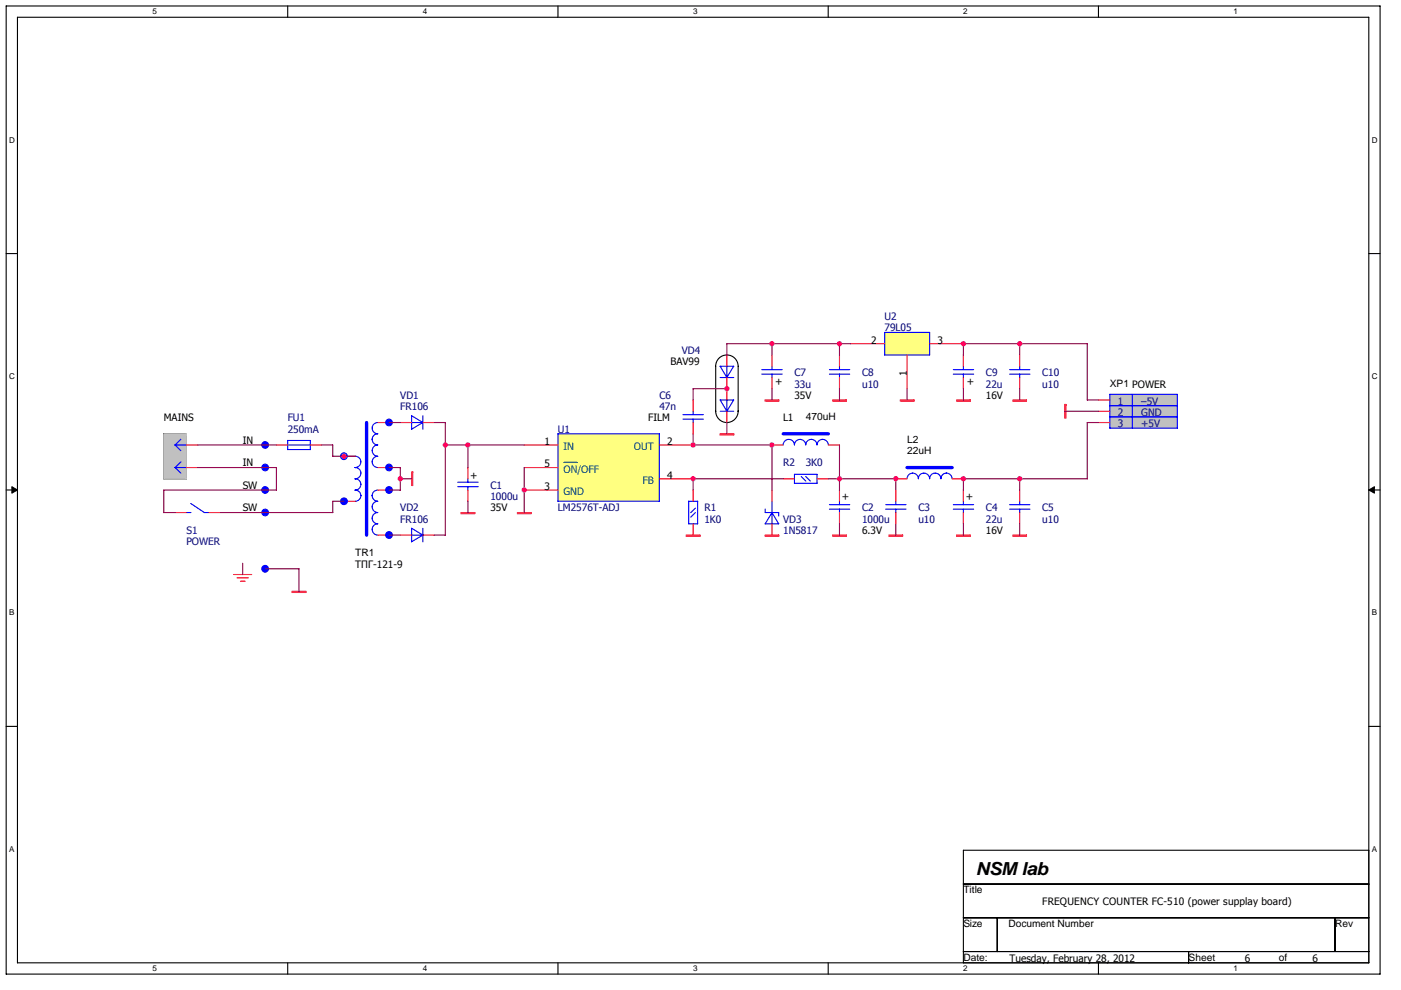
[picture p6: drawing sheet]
<svg xmlns="http://www.w3.org/2000/svg" width="297mm" height="210mm" viewBox="0 0 297 210" stroke-linecap="round" stroke-linejoin="round" font-family="sans-serif">
<path d="M1.3 1.3h291.3v205.3h-291.3zM3.7 3.7h286.5v200.5h-286.5z" fill="none" stroke="#000" stroke-width=".23"/>
<g fill="#fff">
<path d="M32.3 1.5h1v1.9h-1z"/>
<path d="M32.3 204.5h1v1.9h-1z"/>
</g>
<path d="M61 1.3v2.4M61 204.2v2.4" fill="none" stroke="#000" stroke-width=".23"/>
<g fill="#fff">
<path d="M89.6 1.5h1v1.9h-1z"/>
<path d="M89.6 204.5h1v1.9h-1z"/>
</g>
<path d="M118.3 1.3v2.4M118.3 204.2v2.4" fill="none" stroke="#000" stroke-width=".23"/>
<g fill="#fff">
<path d="M146.9 1.5h1v1.9h-1z"/>
<path d="M146.9 204.5h1v1.9h-1z"/>
</g>
<path d="M175.6 1.3v2.4M175.6 204.2v2.4" fill="none" stroke="#000" stroke-width=".23"/>
<g fill="#fff">
<path d="M204.2 1.5h1v1.9h-1z"/>
<path d="M204.2 204.5h1v1.9h-1z"/>
</g>
<path d="M232.9 1.3v2.4M232.9 204.2v2.4" fill="none" stroke="#000" stroke-width=".23"/>
<g fill="#fff">
<path d="M261.5 1.5h1v1.9h-1z"/>
<path d="M261.5 204.5h1v1.9h-1z"/>
<path d="M1.9 28.7h1.3v1.9h-1.3z"/>
<path d="M290.8 28.7h1.3v1.9h-1.3z"/>
<path d="M1.9 78.8h1.3v1.9h-1.3z"/>
<path d="M290.8 78.8h1.3v1.9h-1.3z"/>
</g>
<path d="M1.3 53.8h2.4M290.2 53.8h2.4" fill="none" stroke="#000" stroke-width=".23"/>
<g fill="#fff">
<path d="M1.9 129h1.1v1.9h-1.1z"/>
<path d="M290.8 129h1.1v1.9h-1.1z"/>
</g>
<path d="M1.3 103.9h2.4M290.2 103.9h2.4" fill="none" stroke="#000" stroke-width=".23"/>
<path d="M2.5 103.2l1.2 .7-1.2 .7zM290.2 103.9l1.2-.7v1.4z" fill="#000" stroke="#000" stroke-width=".21"/>
<g fill="#fff">
<path d="M1.9 179.1h1.1v1.9h-1.1z"/>
<path d="M290.8 179.1h1.1v1.9h-1.1z"/>
</g>
<g fill="none" stroke="#000" stroke-width=".23">
<path d="M151.7 77.7a2.38 2.38 0 0 1 2.4-2.4 2.38 2.38 0 0 1 2.4 2.4M151.7 77.7v9.5M156.5 77.7v9.5M34.7 92h4.8v9.6h-4.8zM151.7 87.2a2.38 2.38 0 0 0 2.4 2.4 2.38 2.38 0 0 0 2.4-2.4M1.3 154.1h2.4M290.2 154.1h2.4M204.3 180.3h85.9v23.9h-85.9zM204.3 187.5h85.9M204.3 194.7h85.9M211.4 194.7v7.1M283.1 194.7v7.1"/>
<path d="M204.3 201.8h85.9M252 201.8v2.4"/>
</g>
<g fill="#c0c0c0" stroke="#c0c0c0" stroke-width=".23">
<path d="M235.3 83.7v7.1h14.3v-7.1z" fill-rule="evenodd"/>
<path d="M34.7 92v9.6h4.8v-9.6z" fill-rule="evenodd"/>
</g>
<g fill="#ffff80" stroke="#ffff80" stroke-width=".23">
<path d="M118.3 92v14.3h21.5v-14.3z" fill-rule="evenodd"/>
<path d="M187.6 70.5v4.8h9.5v-4.8z" fill-rule="evenodd"/>
</g>
<g fill="#f00" stroke="#f00" stroke-width=".23">
<path d="M202.8 113.5v.2h2.9v-.2z" fill-rule="evenodd"/>
<path d="M109.7 108.7v.2h2.9v-.2z" fill-rule="evenodd"/>
<path d="M214.8 113.5v.2h2.8v-.2z" fill-rule="evenodd"/>
<path d="M188.5 113.5v.2h2.9v-.2z" fill-rule="evenodd"/>
<path d="M225.7 85.8v2.9h.3v-2.9z" fill-rule="evenodd"/>
<path d="M176.6 113.5v.2h2.8v-.2z" fill-rule="evenodd"/>
<path d="M87.3 100.1v2.9h.2v-2.9z" fill-rule="evenodd"/>
<path d="M97.8 108.7v.2h2.8v-.2z" fill-rule="evenodd"/>
<path d="M62 125.4v.3h2.8v-.3z" fill-rule="evenodd"/>
<path d="M162.2 84.8v.3h2.9v-.3z" fill-rule="evenodd"/>
<path d="M214.8 84.8v.3h2.8v-.3z" fill-rule="evenodd"/>
<path d="M176.6 84.8v.3h2.8v-.3z" fill-rule="evenodd"/>
<path d="M190.9 84.8v.3h2.9v-.3z" fill-rule="evenodd"/>
<path d="M202.8 84.8v.3h2.9v-.3z" fill-rule="evenodd"/>
<path d="M162.2 113.5v.2h2.9v-.2z" fill-rule="evenodd"/>
<path d="M145.5 113.5v.2h2.9v-.2z" fill-rule="evenodd"/>
<path d="M152.7 92v.2h2.9v-.2z" fill-rule="evenodd"/>
</g>
<g fill="none" stroke="#f00" stroke-width=".23">
<path d="M154.1 75.3v2.4M163.7 75.3v2.4M178 75.3v2.4M180.4 72.9h7.2M192.3 75.3v7.1M197.1 72.9h7.2M204.3 75.3v2.4M216.2 75.3v2.4M39.5 99.2h2.4M39.5 94.4h2.4M58.6 94.4h2.4M65.8 94.4h2.4"/>
<path d="M72.9 96.8h2.4M80.1 89.6h2.4M80.1 99.2h2.4M84.9 89.6h2.4M89.7 89.6h2.4M99.2 99.2v2.4M111.1 99.2h7.2M111.1 94.4h7.2M139.8 94.4h7.2M147 84.8v2.4M147 89.6v2.4M154.1 80.1v4.7"/>
<path d="M154.1 87.2v2.4M163.7 80.1v2.3M163.7 94.4h2.3M175.6 94.4h2.4M178 80.1v2.3M204.3 80.1v2.3M216.2 80.1v2.3M232.9 89.6h2.4M232.9 84.8h2.4M232.9 87.2h2.4M37.1 108.7h2.4M44.3 108.7h2.4"/>
<path d="M72.9 106.3h2.4M80.1 113.5h2.4M80.1 103.9h2.4M84.9 113.5h2.4M89.7 113.5h2.4M99.2 103.9v2.4M111.1 103.9h7.2M139.8 101.6h7.2M147 103.9v2.4M147 111.1v2.4M163.7 103.9v2.4M163.7 111.1v2.4"/>
<path d="M166 101.6h2.4M173.2 101.6h2.4M178 103.9v2.4M178 108.7v2.4M189.9 101.6h2.4M189.9 103.9v2.4M189.9 108.7v2.4M201.9 101.6h2.4M204.3 103.9v2.4M204.3 108.7v2.4M216.2 103.9v2.4M216.2 108.7v2.4"/>
<path d="M49.5 121.9h3.9M50.3 122.6h2.4M51 123.3h1"/>
</g>
<g fill="none" stroke="#00f" stroke-width=".23">
<path d="M152.7 77.7l1.4 2.4M152.7 77.7h2.9l-1.5 2.4M154.1 77.7v2.4M161.5 78.4h4.3M161.5 79.4h4.3M163.7 77.7v.7M163.7 79.4v.7M175.8 78.4h4.4M175.8 79.4h4.4M178 77.7v.7M178 79.4v.7M187.6 70.5h9.5v4.8h-9.5z"/>
<path d="M202.1 78.4h4.3M202.1 79.4h4.3M204.3 77.7v.7M204.3 79.4v.7M214.1 78.4h4.3M214.1 79.4h4.3M216.2 77.7v.7M216.2 79.4v.7M37.1 99.1l1.2 1.3M37.1 94.4l1.2 1.2M38.4 93.2l-1.3 1.2h2.4M38.4 98l-1.3 1.2h2.4"/>
<path d="M61 93.4h4.8v2h-4.8M61 93.4v2M61.2 94.4h4.4M75.3 96.8a1.2 1.2 0 0 1 1.2 1.2 1.2 1.2 0 0 1-1.2 1.2 1.2 1.2 0 0 1 1.2 1.2 1.2 1.2 0 0 1-1.2 1.2 1.2 1.2 0 0 1 1.2 1.2 1.2 1.2 0 0 1-1.2 1.1 1.19 1.19 0 0 1 1.2 1.2 1.21 1.21 0 0 1-1.2 1.2M80.1 89.6a1.2 1.2 0 0 0-1.2 1.2 1.2 1.2 0 0 0 1.2 1.2 1.17 1.17 0 0 0-1.2 1.2 1.2 1.2 0 0 0 1.2 1.2 1.2 1.2 0 0 0-1.2 1.2 1.2 1.2 0 0 0 1.2 1.2 1.2 1.2 0 0 0-1.2 1.2 1.2 1.2 0 0 0 1.2 1.2M87.2 88.2l2.5 1.4h-2.4M87.3 88.2v2.9l2.4-1.5M89.7 88.2v2.9M118.3 92h21.5v14.3h-21.5zM144.8 87.9h4.3M144.8 88.9h4.3M147 87.2v.8"/>
<path d="M147 88.9v.7M152.7 84.8l1.4 2.4M152.7 84.8h2.9l-1.5 2.4M152.7 87.2h2.9M152.7 80.1h2.9M154.1 84.8v2.4M166 94.4a1.2 1.2 0 0 1 1.2-1.2 1.2 1.2 0 0 1 1.2 1.2 1.2 1.2 0 0 1 1.2-1.2 1.2 1.2 0 0 1 1.2 1.2 1.2 1.2 0 0 1 1.2-1.2 1.2 1.2 0 0 1 1.2 1.2 1.2 1.2 0 0 1 1.2-1.2 1.2 1.2 0 0 1 1.2 1.2M235.3 88.4h14.3M235.3 86h14.3M240.1 83.6v7.2M249.6 83.7v7.1M249.6 83.7l-14.3-.1v7.2h14.3"/>
<path d="M39.5 108.7h1M40.4 106.8l2.9 1.9h1M80.1 103.9a1.17 1.17 0 0 0-1.2 1.2 1.2 1.2 0 0 0 1.2 1.2 1.2 1.2 0 0 0-1.2 1.2 1.2 1.2 0 0 0 1.2 1.2 1.2 1.2 0 0 0-1.2 1.2 1.2 1.2 0 0 0 1.2 1.2 1.2 1.2 0 0 0-1.2 1.2 1.2 1.2 0 0 0 1.2 1.2M87.3 113.5h2.4M87.3 112.1l2.4 1.4-2.4 1.4zM89.7 112.1v2.8M97 102.3h4.4M97 103.2h4.4M99.2 101.6v.7M99.2 103.2v.8M146 111.1h1.9M146 106.3v4.8"/>
<path d="M146 106.3h1.9M147.4 108.7l-1 1M147.4 107.8l-1 .9M147.9 106.3v4.8M162.2 111.1h2.9l-1.4-2.4-1.5 2.4M162.2 108v.7h2.9v.8M163.7 106.3v4.8M168.4 102.5h4.8v-1.9h-4.8v1.9M169.9 101.1l1 .9M170.8 101.1l1 .9M175.8 107h4.4M175.8 108h4.4"/>
<path d="M178 106.3v.8M178 108v.7M187.8 107h4.3M187.8 108h4.3M189.9 106.3v.8M189.9 108v.7M192.3 101.5a1.2 1.2 0 0 1 1.2-1.1 1.2 1.2 0 0 1 1.2 1.1 1.2 1.2 0 0 1 1.2-1.1 1.2 1.2 0 0 1 1.2 1.1 1.2 1.2 0 0 1 1.2-1.1 1.2 1.2 0 0 1 1.2 1.1 1.17 1.17 0 0 1 1.2-1.1 1.2 1.2 0 0 1 1.2 1.1M202.1 107h4.3M202.1 108h4.3M204.3 106.3v.8M204.3 108v.7M214.1 107h4.3"/>
<path d="M214.1 108h4.3M216.2 106.3v.8M216.2 108v.7"/>
</g>
<g fill="#00f" stroke="#00f" stroke-width=".23">
<circle cx="56.2" cy="108.7" r=".7"/>
<circle cx="56.2" cy="103.9" r=".7"/>
<circle cx="56.2" cy="99.2" r=".7"/>
<circle cx="56.2" cy="94.4" r=".7"/>
<circle cx="72.9" cy="96.8" r=".71"/>
<circle cx="72.9" cy="106.3" r=".71"/>
<circle cx="82.5" cy="89.6" r=".7"/>
<circle cx="82.5" cy="99.2" r=".7"/>
<circle cx="82.5" cy="103.9" r=".7"/>
<circle cx="82.5" cy="113.5" r=".7"/>
<circle cx="56.2" cy="120.6" r=".7"/>
</g>
<path d="M119.5 98.1h2.9" fill="none" stroke="#004080" stroke-width=".21"/>
<path d="M77.7 89.6v23.9M166 92h9.6M192.3 99.2h9.6" fill="none" stroke="#00f" stroke-width=".7"/>
<g fill="none" stroke="#800040" stroke-width=".23">
<path d="M163.7 72.9v2.4M178 72.9v2.4M180.4 72.9h-26.3v2.4M204.3 75.3v-2.4h26.2v12l2.4-.1M216.2 72.9v2.4M41.9 99.2h16.7v4.8M41.9 94.4h16.7M68.2 94.4h2.4l-.1 2.4h4.9M82.5 99.2h2.4M82.5 89.6h2.4M84.9 99.2v4.8M92.1 89.6h2.3"/>
<path d="M94.4 94.4h16.8M94.4 89.6v23.9M99.2 94.4v4.8M111.1 99.2v9.5M147 92v2.4h16.7v9.6M154.1 89.6v2.4M154.1 82.4h-7.1v2.5M163.7 82.4v2.5M178 82.4v2.5M178 94.4v9.6M192.3 82.4v2.5M204.3 82.4v2.5"/>
<path d="M216.2 82.4v2.5M225.7 87.2h7.2M232.9 89.6h-2.4v12h-26.2v2.4M51.5 119.5v2.4M58.6 103.9h-23.9v4.8h2.4M73 106.3h-2.5l.1 2.4h-23.9M82.5 103.9h2.4M82.5 113.5h2.4M84.9 101.6h2.4M92.1 113.5h2.3M99.2 106.3v2.4M166.1 101.6h-19.1v2.4"/>
<path d="M175.6 101.6h14.3M178 111.1v2.4M189.9 101.6v2.4M189.9 111.1v2.4M204.3 111.1v2.4M216.2 101.6v2.4M216.2 111.1v2.4M56.2 120.6h7.2v4.9"/>
</g>
<g fill="#f0f" stroke="#f0f" stroke-width=".23">
<circle cx="189.9" cy="101.5" r=".47"/>
<circle cx="84.9" cy="101.5" r=".47"/>
<circle cx="72.9" cy="96.8" r=".47"/>
<circle cx="178" cy="101.5" r=".47"/>
<circle cx="154.1" cy="82.4" r=".47"/>
<circle cx="204.3" cy="101.5" r=".47"/>
<circle cx="216.2" cy="101.5" r=".47"/>
<circle cx="204.3" cy="72.9" r=".47"/>
<circle cx="216.2" cy="72.9" r=".47"/>
<circle cx="163.7" cy="72.9" r=".47"/>
<circle cx="178" cy="72.9" r=".47"/>
<circle cx="94.4" cy="94.4" r=".47"/>
<circle cx="99.2" cy="94.4" r=".47"/>
<circle cx="111.1" cy="103.9" r=".47"/>
<circle cx="163.7" cy="94.4" r=".47"/>
<circle cx="146.9" cy="101.5" r=".47"/>
<circle cx="146.9" cy="94.4" r=".47"/>
</g>
<text font-size="3.8" x="206.9" y="185.5">NSM lab</text>
<g font-size="2.2" fill="#000080">
<text x="187.6" y="67.9">U2</text>
<text x="187.6" y="70.3">79L05</text>
<text x="144.6" y="75.1">VD4</text>
<text x="168.4" y="79.8">C7</text>
<text x="168.4" y="82.2">33u</text>
<text x="182.8" y="79.8">C8</text>
<text x="182.8" y="82.2">u10</text>
<text x="209" y="79.8">C9</text>
<text x="209" y="82.2">22u</text>
<text x="221" y="79.8">C10</text>
<text x="221" y="82.2">u10</text>
<text x="61" y="89.4">FU1</text>
<text x="84.9" y="84.6">VD1</text>
<text x="84.9" y="87">FR106</text>
<text x="139.8" y="84.6">C6</text>
<text x="139.8" y="87">47n</text>
<text x="237" y="85.8">1</text>
<text x="237" y="88.2">2</text>
<text x="242" y="85.8">–5V</text>
<text x="242" y="88.2">GND</text>
<text x="61" y="91.8">250mA</text>
<text x="118.3" y="91.8">U1</text>
<text x="237" y="90.6">3</text>
<text x="242" y="90.6">+5V</text>
<text x="166" y="98.9">R2</text>
<text x="170.8" y="98.9">3K0</text>
<text x="104" y="103.7">C1</text>
<text x="104" y="106.1">1000u</text>
<text x="39.5" y="113.3">S1</text>
<text x="84.9" y="108.5">VD2</text>
<text x="84.9" y="110.9">FR106</text>
<text x="118.3" y="108.5">LM2576T-ADJ</text>
<text x="149.3" y="108.5">R1</text>
<text x="149.3" y="110.9">1K0</text>
<text x="166" y="110.9">VD3</text>
<text x="166" y="113.3">1N5817</text>
<text x="182.8" y="108.5">C2</text>
<text x="182.8" y="110.9">1000u</text>
<text x="194.7" y="108.5">C3</text>
<text x="194.7" y="110.9">u10</text>
<text x="209" y="108.5">C4</text>
<text x="209" y="110.9">22u</text>
<text x="221" y="108.5">C5</text>
<text x="221" y="110.9">u10</text>
<text x="39.5" y="115.7">POWER</text>
</g>
<g font-size="2.2">
<text x="142.2" y="77.4">BAV99</text>
<text x="184.7" y="72.9">2</text>
<text x="198.8" y="72.9">3</text>
<text x="164.4" y="81.7">+</text>
<text x="192.3" y="79.7" transform="rotate(-90 192.3 79.7)">1</text>
<text x="205" y="81.7">+</text>
<text x="235.3" y="82">XP1 POWER</text>
<text x="34.7" y="89.4">MAINS</text>
<text x="137.4" y="89.4">FILM</text>
<text x="166" y="89.4">L1</text>
<text x="168.4" y="84.6">35V</text>
<text x="170.8" y="89.2">470uH</text>
<text x="209" y="84.6">16V</text>
<text x="51.5" y="94.2">IN</text>
<text x="115.4" y="94.4">1</text>
<text x="141.5" y="94.4">2</text>
<text x="192.3" y="94">L2</text>
<text x="51.5" y="98.9">IN</text>
<text x="99.7" y="101.6">+</text>
<text x="115.4" y="99.1">5</text>
<text x="141.5" y="101.5">4</text>
<text x="192.3" y="96.3">22uH</text>
<text x="51.5" y="103.7">SW</text>
<text x="115.4" y="103.9">3</text>
<text x="178.5" y="106.1">+</text>
<text x="204.7" y="106.1">+</text>
<text x="51.5" y="108.5">SW</text>
<text x="104" y="108.5">35V</text>
<text x="182.8" y="113.3">6.3V</text>
<text x="209" y="113.3">16V</text>
<text x="75.3" y="117.8">TR1</text>
<text x="75.3" y="120.4">ТПГ-121-9</text>
<text x="204.3" y="189.5">Title</text>
<text x="204.3" y="196.6">Size</text>
<text x="213.8" y="196.6">Document Number</text>
<text x="221" y="192">FREQUENCY COUNTER FC-510 (power supplay board)</text>
<text x="283.1" y="196.6">Rev</text>
<text x="204.3" y="203.8">Date:</text>
<text x="214.1" y="204">Tuesday, February 28, 2012</text>
<text x="252" y="203.8">Sheet</text>
<text x="263.9" y="204">6</text>
<text x="271.1" y="203.8">of</text>
<text x="278.3" y="204">6</text>
</g>
<g font-size="2.2" fill="#004080">
<text x="119.5" y="95.5">IN</text>
<text x="134.4" y="95.5">OUT</text>
<text x="119.5" y="100.2">ON/OFF</text>
<text x="119.5" y="105">GND</text>
<text x="136.2" y="102.6">FB</text>
</g>
<g font-size="1.7">
<text x="32.3" y="3">5</text>
<text x="89.6" y="3">4</text>
<text x="146.9" y="3">3</text>
<text x="204.2" y="3">2</text>
<text x="261.5" y="3">1</text>
<text x="1.9" y="30.2">D</text>
<text x="290.8" y="30.2">D</text>
<text x="1.9" y="80.4">C</text>
<text x="290.8" y="80.4">C</text>
<text x="1.9" y="130.5">B</text>
<text x="290.8" y="130.5">B</text>
<text x="1.9" y="180.7">A</text>
<text x="290.8" y="180.7">A</text>
<text x="32.3" y="206">5</text>
<text x="89.6" y="206">4</text>
<text x="146.9" y="206">3</text>
<text x="204.2" y="206">2</text>
<text x="261.5" y="206">1</text>
</g>
</svg>
